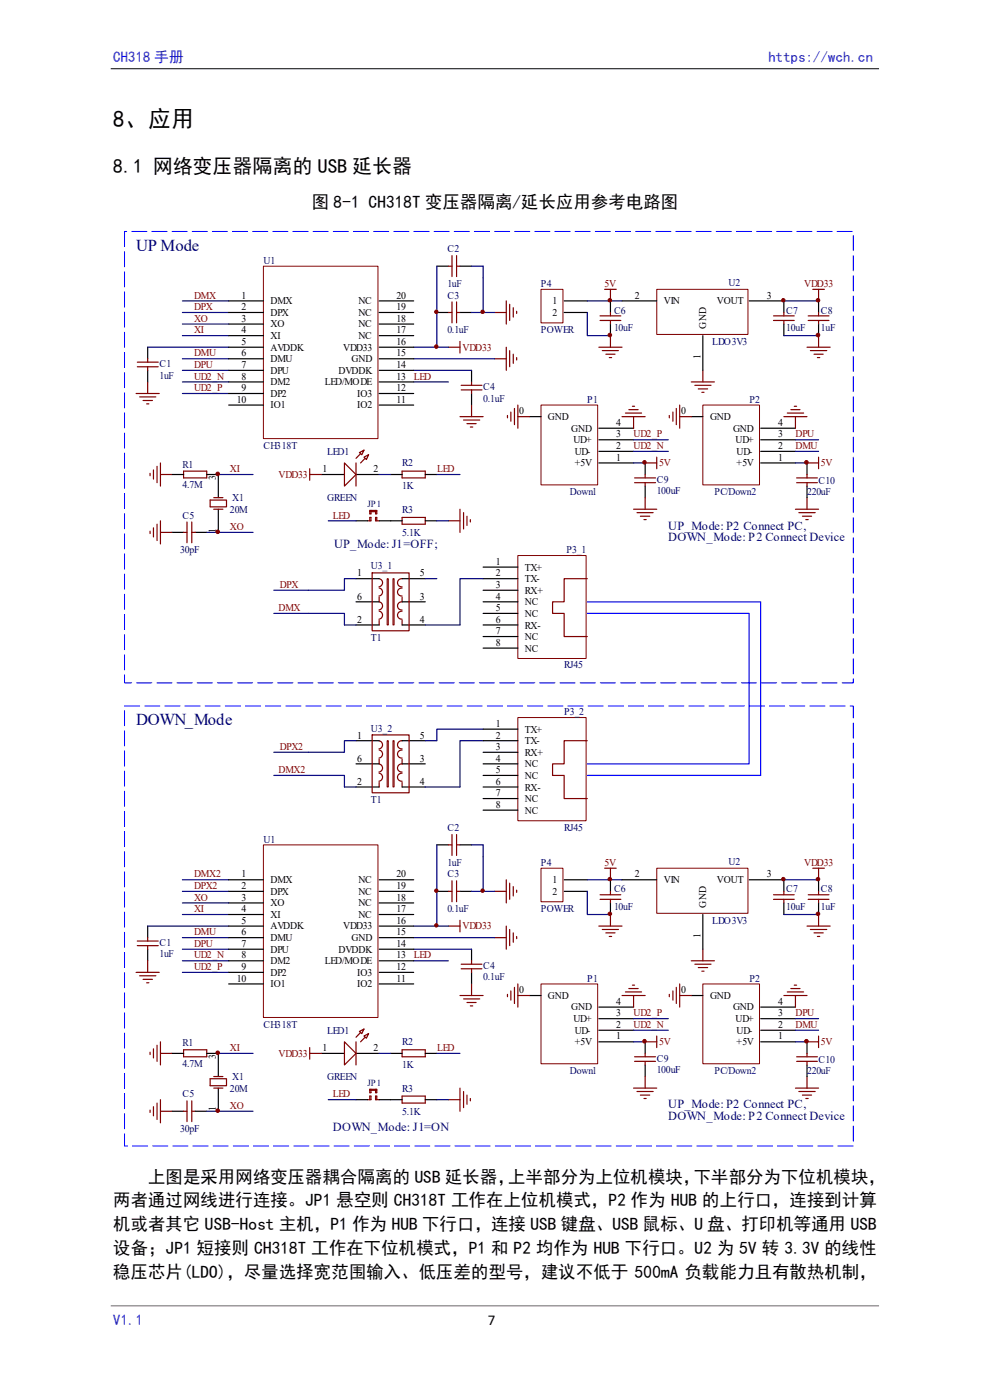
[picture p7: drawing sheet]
<svg xmlns="http://www.w3.org/2000/svg" width="210mm" height="297mm" viewBox="0 0 210 297" stroke-linecap="round" stroke-linejoin="round" font-family="sans-serif">
<path d="M23.5 14.5h163v.2h-163zM23.5 277h163v.1h-163z" fill="#000"/>
<path d="M24 46.7h161.7v198.6h-161.7z" fill-rule="evenodd" fill="#fff"/>
<g fill="none" stroke="#800000" stroke-width=".25">
<path d="M29.1 76.8h4.5M29.1 77.8h4.5M31.3 76.1v.7M31.3 77.8v.8M104.9 76.1h2.5M107.4 73.7v4.9M108.1 74.4v3.4M108.9 75.1v2M109.6 75.9v.5M28.9 83.5h4.9M29.6 84.2h3.5M30.4 85h1.9"/>
<path d="M31.1 85.7h.5M31.3 81v2.5"/>
</g>
<path d="M31.3 73.7v2.4M31.3 78.6v2.4" fill="none" stroke="#000" stroke-width=".25"/>
<path d="M109.9 117.9h14.4v21.8h-14.4z" fill-rule="evenodd" fill="#fff" stroke="#800000" stroke-width=".21"/>
<path d="M124.6 122.8h-4.9v4.9h-2.5v2.4h2.5v4.9h4.9" fill="none" stroke="#800000" stroke-width=".25"/>
<path d="M102.5 120.3h7.4M102.5 122.8h7.4M102.5 125.2h7.4M102.5 127.7h7.4M102.5 130.1h7.4M102.5 132.6h7.4M102.5 135h7.4M102.5 137.5h7.4" fill="none" stroke="#000" stroke-width=".25"/>
<g fill="#fff" stroke="#800000" stroke-width=".21">
<path d="M83.4 157.1h.2v9.9h-.2z" fill-rule="evenodd"/>
<path d="M82.1 157.1h.3v9.9h-.3z" fill-rule="evenodd"/>
</g>
<path d="M79 155.9h7.8v12.3h-7.8zM80.4 157.2a.85 .85 0 0 1 .8 .8 .85 .85 0 0 1-.8 .9M80.4 159.1a.85 .85 0 0 1 .8 .9 .85 .85 0 0 1-.8 .8M85.3 157.2a.85 .85 0 0 0-1 .8 .85 .85 0 0 0 1 .9M85.3 159.1a.85 .85 0 0 0-1 .9 .85 .85 0 0 0 1 .8M80.4 161.1v1a.85 .85 0 0 1 .8 .9 .85 .85 0 0 1-.8 .8M80.4 164a.85 .85 0 0 1 .8 .9 .85 .85 0 0 1-.8 .8M80.4 166v1M85.3 161.1v1a.85 .85 0 0 0-1 .8 .85 .85 0 0 0 1 .9M85.3 164a.85 .85 0 0 0-1 .9 .85 .85 0 0 0 1 .8M85.3 166v1" fill="none" stroke="#800000" stroke-width=".25"/>
<path d="M75.5 157.1h4.9M85.3 157.1h4.9M75.5 162.1h4.9M75.5 167h4.9M85.3 162.1h4.9M85.3 167h4.9" fill="none" stroke="#000" stroke-width=".25"/>
<path d="M149.1 85.9h12v17h-12z" fill-rule="evenodd" fill="#fff" stroke="#800000" stroke-width=".21"/>
<path d="M146.6 88.4h2.5M161.4 98.2h7.3M161.4 90.8h7.3M161.4 93.3h7.3M161.4 95.8h7.3" fill="none" stroke="#000" stroke-width=".25"/>
<g fill="none" stroke="#800000" stroke-width=".25">
<path d="M142 88.1v.5M142.7 87.4v2M143.5 86.7v3.4M144.2 88.4h2.4M144.2 85.9v4.9M166.3 88.4h4.9M167 87.6h3.5M167.8 86.9h1.9M168.5 86.2h.5M168.7 88.4v2.4M168.7 108h5M169.5 108.8h3.4"/>
<path d="M170.2 109.5h2M170.9 110.2h.5M171.2 105.6v2.4"/>
</g>
<path d="M114.8 85.9h12v17h-12z" fill-rule="evenodd" fill="#fff" stroke="#800000" stroke-width=".21"/>
<g fill="none" stroke="#000" stroke-width=".25">
<path d="M129.5 63.8v2.5M129.5 68.7v2.5M166.3 63.8v2.5M166.3 68.7v2.5M173.7 63.8v2.5M173.7 68.7v2.5M112.3 88.4h2.5M127 98.2h7.4M127 90.8h7.4M127 93.3h7.4M127 95.8h7.4M136.9 98.2v2.5"/>
<path d="M171.2 98.2v2.5M36.5 112.9h2.4M36.5 100.7h2.4M41.4 112.9h2.5M43.9 100.7h2.4v4.9M46.3 108v4.9M68.2 100.7h4.9M75.5 100.7h4.9M75.5 110.5h2.5M80.4 110.5h4.9M90.2 110.5h2.5M136.9 103.1v2.5"/>
<path d="M171.2 103.1v2.5"/>
</g>
<g fill="none" stroke="#800000" stroke-width=".25">
<path d="M127 73.7h5M127.3 67h4.4M127.3 68h4.4M127.8 74.4h3.4M128.3 61.4h2.4M128.5 75.1h2M129.2 75.9h.6M129.5 61.4v2.4M129.5 66.3v.7M129.5 68v.7M129.5 71.2v2.5M149.1 78.6v2.4"/>
<path d="M164.1 67h4.4M164.1 68h4.4M166.3 66.3v.7M166.3 68v.7M171.2 73.7h4.9M171.4 67h4.5M171.4 68h4.5M171.9 74.4h3.5M172.4 61.4h2.5M172.7 75.1h1.9M173.4 75.9h.5M173.7 61.4v2.4"/>
<path d="M173.7 66.3v.7M173.7 68v.7M173.7 71.2v2.5M32.6 99.7v1.9M33.3 98.9v3.5M34 98.2v4.9M38.9 99.9h5v1.5h-5zM107.7 88.1v.5M108.4 87.4v2M109.1 86.7v3.4M109.9 88.4h2.4M109.9 85.9v4.9"/>
<path d="M132 88.4h4.9M132.7 87.6h3.4M133.4 86.9h2M134.2 86.2h.4M134.4 88.4v2.4M136.9 98.2h2.4M139.3 97v2.4M146.6 81h5M147.4 81.7h3.4M148.1 82.5h2M148.9 83.2h.5M31.8 100.4v.5"/>
<path d="M31.8 112.7v.5M32.6 112v1.9M33.3 111.2v3.5M34 112.9h2.5M34 110.5v4.9M34 100.7h2.5M38.9 112.9h.8M39.7 110.7v4.4M40.7 112.9h.7M40.7 110.7v4.4M44.6 106.1h3.4v1.4h-3.4zM45.3 108h2"/>
<path d="M45.3 105.6h2M78 110.5h.7v-.7h-.3v.7M78.4 108.5h1.5M78.7 108.3v.7h-.3v-.7h1.5v.7h-.2v-.7M79.9 110.5v-.7h-.2v.7h.7M85.3 109.8h4.9v1.4h-4.9zM95.1 110.5h2.5M97.6 108v4.9M98.3 108.8v3.4M99.1 109.5v2M99.8 110.2v.5M134.4 108h4.9"/>
<path d="M134.6 102.4h4.5M134.6 101.4h4.5M135.1 108.8h3.5M135.8 109.5h2M136.6 110.2h.5M136.9 100.7v.7M136.9 102.4v.7M136.9 105.6v2.4M169 102.4h4.4M169 101.4h4.4M171.2 100.7v.7M171.2 102.4v.7"/>
</g>
<path d="M73.1 98.2l2.4 2.5-2.4 2.4z" fill="#fff" stroke="#800000" stroke-width=".25"/>
<path d="M77.2 95.5l-1.7 1.7M78.2 96.5l-1.7 1.7" fill="none" stroke="#800000" stroke-width=".25"/>
<g fill="#fff" stroke="#800000" stroke-width=".25">
<path d="M77.2 97l1-.5-.5 1z"/>
<path d="M76.2 96l1-.5-.4 1z"/>
</g>
<g fill="none" stroke="#800000" stroke-width=".25">
<path d="M95.1 56.5h.8M95.9 54.2v4.5M96.9 54.2v4.5M96.9 56.5h.7M95.1 66.3h.8M95.1 73.7h2.5M95.9 64.1v4.4M96.9 66.3h.7M96.9 64.1v4.4M97.6 72.4v2.5M104.9 66.3h2.5M107.4 63.8v4.9"/>
<path d="M108.1 64.6v3.4M108.9 65.3v2M109.6 66v.5M65.7 99.4v2.5M75.5 98.2v4.9M85.3 99.9h4.9v1.5h-4.9zM97.6 88.4h4.9M97.8 81.7h4.4M97.8 82.7h4.4M98.3 89.1h3.5M99.1 89.9h1.9M99.8 90.6h.5"/>
<path d="M100 81v.7M100 82.7v.8M100 85.9v2.5M65.7 100.7h2.5"/>
</g>
<path d="M92.7 56.5h2.4M97.6 56.5h2.4M92.7 66.3h2.4M97.6 66.3h2.4M100 78.6v2.4M100 83.5v2.4M82.9 100.7h2.4M90.2 100.7h2.5" fill="none" stroke="#000" stroke-width=".25"/>
<g fill="none" stroke="#000080" stroke-width=".25">
<path d="M92.7 56.5v17.2M100 56.5h2.5v9.8M31.3 73.7h17.2M38.7 66.3h9.8M38.7 78.6h9.8M38.7 76.1h9.8M38.7 71.2h9.8M38.7 68.7h9.8M38.7 63.8h9.8M87.8 73.7h7.3M87.8 78.6h12.2M87.8 76.1h17.1"/>
<path d="M100 66.3h4.9M129.5 63.8h2.5M166.3 71.2h7.4M166.3 63.8h7.4M38.7 83.5h9.8M38.7 81h9.8M87.8 81h7.3M134.4 95.8h7.4M134.4 93.3h7.4M168.7 95.8h5M168.7 93.3h5M43.9 112.9h9.8"/>
<path d="M46.3 100.7h7.4M69.6 110.5h5.9M80.4 100.7h2.5M92.7 100.7h4.9M92.7 110.5h2.4M75.5 157.1h-2.4v2.5h-15M102.5 157.1h-4.9v9.9h-7.4M102.5 154.7h-9.8v2.4h-2.5M58.1 164.5h15v2.5h2.4"/>
</g>
<path d="M139.3 61.4h19.4v9.6h-19.4z" fill-rule="evenodd" fill="#fff" stroke="#800000" stroke-width=".21"/>
<path d="M132 63.8h7.3M149.1 71.2v7.4M158.9 63.8h7.4" fill="none" stroke="#000" stroke-width=".25"/>
<path d="M171.2 98.2h2.5M173.7 97v2.4" fill="none" stroke="#800000" stroke-width=".25"/>
<path d="M134.4 98.2h2.5M168.7 98.2h2.5" fill="none" stroke="#000080" stroke-width=".25"/>
<path d="M114.8 61.4h4.6v7.1h-4.6z" fill-rule="evenodd" fill="#fff" stroke="#800000" stroke-width=".21"/>
<path d="M119.7 63.8h4.9M119.7 66.3h4.9" fill="none" stroke="#000" stroke-width=".25"/>
<path d="M124.6 66.3v4.9h4.9M124.6 63.8h4.9" fill="none" stroke="#000080" stroke-width=".25"/>
<path d="M55.9 56.5h24.3v36.5h-24.3z" fill-rule="evenodd" fill="#fff" stroke="#800000" stroke-width=".21"/>
<g fill="none" stroke="#000" stroke-width=".25">
<path d="M48.5 63.8h7.4M48.5 66.3h7.4M48.5 68.7h7.4M48.5 71.2h7.4M48.5 73.7h7.4M48.5 76.1h7.4M48.5 78.6h7.4M80.4 63.8h7.4M80.4 66.3h7.4M80.4 68.7h7.4M80.4 71.2h7.4M80.4 73.7h7.4"/>
<path d="M80.4 76.1h7.4M80.4 78.6h7.4M48.5 81h7.4M48.5 83.5h7.4M48.5 85.9h7.4M80.4 81h7.4M80.4 83.5h7.4M80.4 85.9h7.4M31.3 196.5v2.4M31.3 201.4v2.4"/>
</g>
<g fill="none" stroke="#800000" stroke-width=".25">
<path d="M29.1 199.6h4.5M31.3 198.9v.7M104.9 198.9h2.5M107.4 196.5v4.9M108.1 197.2v3.4M108.9 197.9v2M109.6 198.7v.4M28.9 206.3h4.9M29.1 200.6h4.5M29.6 207h3.5M30.4 207.8h1.9M31.1 208.5h.5"/>
<path d="M31.3 200.6v.8M31.3 203.8v2.5"/>
</g>
<path d="M149.1 208.7h12v17h-12z" fill-rule="evenodd" fill="#fff" stroke="#800000" stroke-width=".21"/>
<path d="M146.6 211.2h2.5M161.4 213.7h7.3M161.4 216.1h7.3M161.4 218.6h7.3M161.4 221h7.3" fill="none" stroke="#000" stroke-width=".25"/>
<g fill="none" stroke="#800000" stroke-width=".25">
<path d="M142 210.9v.6M142.7 210.2v2M143.5 209.5v3.4M144.2 211.2h2.4M144.2 208.7v5M166.3 211.2h4.9M167 210.4h3.5M167.8 209.7h1.9M168.5 209h.5M168.7 211.2v2.5M168.7 230.8h5M169.5 231.6h3.4"/>
<path d="M170.2 232.3h2M170.9 233h.5M171.2 228.4v2.4"/>
</g>
<path d="M114.8 208.7h12v17h-12z" fill-rule="evenodd" fill="#fff" stroke="#800000" stroke-width=".21"/>
<g fill="none" stroke="#000" stroke-width=".25">
<path d="M129.5 186.6v2.5M129.5 191.6v2.4M166.3 186.6v2.5M166.3 191.6v2.4M173.7 186.6v2.5M173.7 191.6v2.4M112.3 211.2h2.5M127 213.7h7.4M127 216.1h7.4M127 218.6h7.4M36.5 235.8h2.4M36.5 223.5h2.4"/>
<path d="M41.4 235.8h2.5M43.9 223.5h2.4v4.9M46.3 230.8v5M68.2 223.5h4.9M75.5 223.5h4.9M75.5 233.3h2.5M80.4 233.3h4.9M90.2 233.3h2.5M127 221h7.4M136.9 221v2.5M136.9 225.9v2.5M171.2 221v2.5"/>
<path d="M171.2 225.9v2.5"/>
</g>
<g fill="none" stroke="#800000" stroke-width=".25">
<path d="M127 196.5h5M127.3 189.8h4.4M127.3 190.8h4.4M127.8 197.2h3.4M128.3 184.2h2.4M128.5 197.9h2M129.2 198.7h.6M129.5 184.2v2.4M129.5 189.1v.7M129.5 190.8v.8M129.5 194v2.5M164.1 189.8h4.4"/>
<path d="M164.1 190.8h4.4M166.3 189.1v.7M166.3 190.8v.8M171.2 196.5h4.9M171.4 189.8h4.5M171.4 190.8h4.5M171.9 197.2h3.5M172.4 184.2h2.5M172.7 197.9h1.9M173.4 198.7h.5M173.7 184.2v2.4M173.7 189.1v.7"/>
<path d="M173.7 190.8v.8M173.7 194v2.5M107.7 210.9v.6M108.4 210.2v2M109.1 209.5v3.4M109.9 211.2h2.4M109.9 208.7v5M132 211.2h4.9M132.7 210.4h3.4M133.4 209.7h2M134.2 209h.4M134.4 211.2v2.5"/>
<path d="M139.3 219.8v2.4M146.6 203.8h5M147.4 204.6h3.4M148.1 205.3h2M148.9 206h.5M149.1 201.4v2.4M31.8 223.2v.5M31.8 235.5v.5M32.6 222.5v2M32.6 234.8v1.9M33.3 221.7v3.5M33.3 234v3.5"/>
<path d="M34 235.8h2.5M34 221v4.9M34 233.3v4.9M34 223.5h2.5M38.9 222.7h5v1.5h-5zM38.9 235.8h.8M39.7 233.6v4.4M40.7 235.8h.7M40.7 233.6v4.4M44.6 228.9h3.4v1.4h-3.4zM45.3 230.8h2M45.3 228.4h2"/>
<path d="M78 233.3h.7v-.8h-.3v.8M78.4 231.3h1.5M78.7 231.1v.7h-.3v-.7h1.5v.7h-.2v-.7M79.9 233.3v-.8h-.2v.8h.7M85.3 232.5h4.9v1.5h-4.9zM95.1 233.3h2.5M97.6 230.8v5M98.3 231.6v3.4M99.1 232.3v2M99.8 233v.6M134.4 230.8h4.9M134.6 225.2h4.5"/>
<path d="M134.6 224.2h4.5M135.1 231.6h3.5M135.8 232.3h2M136.6 233h.5M136.9 223.5v.7M136.9 225.2v.7M136.9 228.4v2.4M136.9 221h2.4M169 225.2h4.4M169 224.2h4.4M171.2 223.5v.7M171.2 225.2v.7"/>
</g>
<path d="M73.1 221l2.4 2.5-2.4 2.4z" fill="#fff" stroke="#800000" stroke-width=".25"/>
<path d="M77.2 218.3l-1.7 1.7M78.2 219.3l-1.7 1.7" fill="none" stroke="#800000" stroke-width=".25"/>
<g fill="#fff" stroke="#800000" stroke-width=".25">
<path d="M77.2 219.8l1-.5-.5 1z"/>
<path d="M76.2 218.8l1-.5-.4 1z"/>
</g>
<g fill="none" stroke="#800000" stroke-width=".25">
<path d="M95.1 179.2h.8M95.9 177v4.5M96.9 177v4.5M96.9 179.2h.7M95.1 189.1h.8M95.1 196.5h2.5M95.9 186.9v4.4M96.9 189.1h.7M96.9 186.9v4.4M97.6 195.2v2.5M104.9 189.1h2.5M107.4 186.6v5"/>
<path d="M108.1 187.4v3.4M108.9 188.1v2M109.6 188.8v.5M97.6 211.2h4.9M97.8 204.6h4.4M97.8 205.5h4.4M98.3 211.9h3.5M99.1 212.7h1.9M99.8 213.4h.5M100 203.8v.8M100 205.5v.8M100 208.7v2.5"/>
<path d="M65.7 222.2v2.5M65.7 223.5h2.5M75.5 221v4.9M85.3 222.7h4.9v1.5h-4.9z"/>
</g>
<path d="M92.7 179.2h2.4M97.6 179.2h2.4M92.7 189.1h2.4M97.6 189.1h2.4M100 201.4v2.4M100 206.3v2.4M82.9 223.5h2.4M90.2 223.5h2.5" fill="none" stroke="#000" stroke-width=".25"/>
<g fill="none" stroke="#000080" stroke-width=".25">
<path d="M92.7 179.2v17.3M100 179.2h2.5v9.9M31.3 196.5h17.2M38.7 189.1h9.8M38.7 198.9h9.8M38.7 194h9.8M38.7 191.6h9.8M38.7 186.6h9.8M87.8 196.5h7.3M87.8 198.9h17.1M100 189.1h4.9M129.5 186.6h2.5"/>
<path d="M166.3 194h7.4M166.3 186.6h7.4M38.7 206.3h9.8M38.7 203.8h9.8M38.7 201.4h9.8M87.8 203.8h7.3M87.8 201.4h12.2M134.4 218.6h7.4M134.4 216.1h7.4M168.7 218.6h5M168.7 216.1h5M43.9 235.8h9.8"/>
<path d="M46.3 223.5h7.4M69.6 233.3h5.9M80.4 223.5h2.5M92.7 223.5h4.9M92.7 233.3h2.4"/>
</g>
<path d="M139.3 184.2h19.4v9.6h-19.4z" fill-rule="evenodd" fill="#fff" stroke="#800000" stroke-width=".21"/>
<path d="M132 186.6h7.3M149.1 194v7.4M158.9 186.6h7.4" fill="none" stroke="#000" stroke-width=".25"/>
<path d="M173.7 219.8v2.4M171.2 221h2.5" fill="none" stroke="#800000" stroke-width=".25"/>
<path d="M134.4 221h2.5M168.7 221h2.5" fill="none" stroke="#000080" stroke-width=".25"/>
<path d="M114.8 184.2h4.6v7.1h-4.6z" fill-rule="evenodd" fill="#fff" stroke="#800000" stroke-width=".21"/>
<path d="M119.7 186.6h4.9M119.7 189.1h4.9" fill="none" stroke="#000" stroke-width=".25"/>
<path d="M124.6 189.1v4.9h4.9M124.6 186.6h4.9" fill="none" stroke="#000080" stroke-width=".25"/>
<path d="M55.9 179.2h24.3v36.7h-24.3z" fill-rule="evenodd" fill="#fff" stroke="#800000" stroke-width=".21"/>
<g fill="none" stroke="#000" stroke-width=".25">
<path d="M48.5 186.6h7.4M48.5 189.1h7.4M48.5 191.6h7.4M48.5 194h7.4M48.5 196.5h7.4M48.5 198.9h7.4M80.4 186.6h7.4M80.4 189.1h7.4M80.4 191.6h7.4M80.4 194h7.4M80.4 196.5h7.4M80.4 198.9h7.4"/>
<path d="M48.5 201.4h7.4M48.5 203.8h7.4M48.5 206.3h7.4M48.5 208.7h7.4M80.4 201.4h7.4M80.4 203.8h7.4M80.4 206.3h7.4M80.4 208.7h7.4"/>
</g>
<path d="M109.9 152.2h14.4v21.9h-14.4z" fill-rule="evenodd" fill="#fff" stroke="#800000" stroke-width=".21"/>
<path d="M124.6 157.1h-4.9v5h-2.5v2.4h2.5v4.9h4.9" fill="none" stroke="#800000" stroke-width=".25"/>
<path d="M102.5 154.7h7.4M102.5 157.1h7.4M102.5 159.6h7.4M102.5 162.1h7.4M102.5 164.5h7.4M102.5 167h7.4M102.5 169.4h7.4M102.5 171.9h7.4" fill="none" stroke="#000" stroke-width=".25"/>
<path d="M26.4 49.1v95.8h154.6v-95.8h-154.6M26.4 149.8h154.6v93.3h-154.6v-93.3" fill="none" stroke="#00f" stroke-width=".21" stroke-dasharray="3.2 1.1"/>
<path d="M124.6 127.7h36.8v36.8h-36.8M124.6 130.1h34.3v32h-34.3" fill="none" stroke="#00f" stroke-width=".25"/>
<g fill="#800000" stroke="#800000" stroke-width=".21">
<circle cx="136.7" cy="98.1" r=".37"/>
<circle cx="129.4" cy="71.1" r=".38"/>
<circle cx="129.4" cy="63.7" r=".37"/>
<circle cx="166.2" cy="63.7" r=".37"/>
<circle cx="173.5" cy="71.1" r=".38"/>
<circle cx="173.5" cy="63.7" r=".37"/>
<circle cx="171.1" cy="98.1" r=".38"/>
<circle cx="46.2" cy="112.8" r=".38"/>
<circle cx="46.2" cy="100.5" r=".38"/>
<circle cx="92.6" cy="66.2" r=".36"/>
<circle cx="92.6" cy="73.5" r=".37"/>
<circle cx="102.4" cy="66.2" r=".37"/>
<circle cx="136.7" cy="220.9" r=".37"/>
<circle cx="129.4" cy="193.9" r=".37"/>
<circle cx="129.4" cy="186.5" r=".37"/>
<circle cx="166.2" cy="186.5" r=".37"/>
<circle cx="173.5" cy="193.9" r=".37"/>
<circle cx="173.5" cy="186.5" r=".37"/>
<circle cx="171.1" cy="220.9" r=".38"/>
<circle cx="46.2" cy="235.6" r=".38"/>
<circle cx="46.2" cy="223.4" r=".38"/>
<circle cx="92.6" cy="189" r=".36"/>
<circle cx="92.6" cy="196.3" r=".36"/>
<circle cx="102.4" cy="189" r=".37"/>
</g>
<g fill="#fff" stroke="#800000" stroke-width=".21">
<path d="M83.4 122.8h.2v9.8h-.2z" fill-rule="evenodd"/>
<path d="M82.1 122.8h.3v9.8h-.3z" fill-rule="evenodd"/>
</g>
<path d="M79 121.5h7.8v12.3h-7.8zM80.4 122.8a.88 .88 0 0 1 .8 .9 .88 .88 0 0 1-.8 .8M80.4 124.8a.85 .85 0 0 1 .8 .8 .85 .85 0 0 1-.8 .8M80.4 126.7v1a.88 .88 0 0 1 .8 .9 .88 .88 0 0 1-.8 .8M80.4 129.7a.85 .85 0 0 1 .8 .8 .85 .85 0 0 1-.8 .9M80.4 131.6v1M85.3 122.8a.87 .87 0 0 0-1 .8 .87 .87 0 0 0 1 .9M85.3 124.8a.85 .85 0 0 0-1 .8 .85 .85 0 0 0 1 .8M85.3 126.7v1a.87 .87 0 0 0-1 .8 .87 .87 0 0 0 1 .9M85.3 129.7a.85 .85 0 0 0-1 .8 .85 .85 0 0 0 1 .9M85.3 131.6v1" fill="none" stroke="#800000" stroke-width=".25"/>
<path d="M75.5 122.8h4.9M75.5 127.7h4.9M75.5 132.6h4.9M85.3 122.8h4.9M85.3 127.7h4.9M85.3 132.6h4.9" fill="none" stroke="#000" stroke-width=".25"/>
<path d="M58.1 130.1h15v2.5h2.4M75.5 122.8h-2.4v2.4h-15M90.2 122.8h2.5M102.5 122.8h-4.9v9.8h-7.4" fill="none" stroke="#000080" stroke-width=".25"/>
<text font-size="4.9" x="24" y="26.8">8、应用</text>
<text font-size="4.2" x="24" y="36.7">8.1 网络变压器隔离的 USB 延长器</text>
<g font-size="3.7">
<text x="66.1" y="44.1">图 8-1 CH318T 变压器隔离/延长应用参考电路图</text>
<text x="31.4" y="250.9">上图是采用网络变压器耦合隔离的 USB 延长器，上半部分为上位机模块，下半部分为下位机模块，</text>
<text x="24" y="255.9">两者通过网线进行连接。JP1 悬空则 CH318T 工作在上位机模式，P2 作为 HUB 的上行口，连接到计算</text>
<text x="24" y="261">机或者其它 USB-Host 主机，P1 作为 HUB 下行口，连接 USB 键盘、USB 鼠标、U 盘、打印机等通用 USB</text>
<text x="24" y="266">设备；JP1 短接则 CH318T 工作在下位机模式，P1 和 P2 均作为 HUB 下行口。U2 为 5V 转 3.3V 的线性</text>
<text x="24" y="271.1">稳压芯片(LDO)，尽量选择宽范围输入、低压差的型号，建议不低于 500mA 负载能力且有散热机制，</text>
</g>
<g font-size="3.5" fill="#000080">
<text x="28.9" y="53.2">UP Mode</text>
<text x="28.9" y="153.9">DOWN_Mode</text>
</g>
<g font-size="3.2" fill="#03c">
<text x="24" y="13.2">CH318 手册</text>
<text x="163" y="13.2">https://wch.cn</text>
<text x="24" y="281.1">V1.1</text>
</g>
<text font-size="3.2" x="103.5" y="281.1">7</text>
<g font-size="2.6" fill="#000080">
<text x="141.8" y="112.4">UP_Mode: P2 Connect PC,</text>
<text x="70.9" y="116.2">UP_Mode: J1=OFF;</text>
<text x="141.8" y="114.8">DOWN_Mode: P2 Connect Device</text>
<text x="141.8" y="235.1">UP_Mode: P2 Connect PC,</text>
<text x="141.8" y="237.6">DOWN_Mode: P2 Connect Device</text>
<text x="70.6" y="240">DOWN_Mode: J1=ON</text>
</g>
<g font-size="2.2" fill="#000080">
<text x="94.9" y="53.5">C2</text>
<text x="55.9" y="56">U1</text>
<text x="94.9" y="63.3">C3</text>
<text x="94.9" y="60.9">1uF</text>
<text x="114.8" y="60.9">P4</text>
<text x="154.5" y="60.6">U2</text>
<text x="94.9" y="70.7">0.1uF</text>
<text x="114.8" y="70.7">POWER</text>
<text x="130.3" y="66.5">C6</text>
<text x="130.3" y="70.2">10uF</text>
<text x="166.8" y="66.5">C7</text>
<text x="166.8" y="70.2">10uF</text>
<text x="174.2" y="66.5">C8</text>
<text x="174.2" y="70.2">1uF</text>
<text x="33.8" y="77.8">C1</text>
<text x="151.1" y="73.2">LDO3V3</text>
<text x="33.8" y="80.3">1uF</text>
<text x="102.5" y="82.8">C4</text>
<text x="102.5" y="85.2">0.1uF</text>
<text x="124.6" y="85.4">P1</text>
<text x="159" y="85.4">P2</text>
<text x="55.9" y="95.2">CH318T</text>
<text x="38.7" y="99.2">R1</text>
<text x="69.4" y="96.5">LED1</text>
<text x="85.3" y="98.9">R2</text>
<text x="38.7" y="103.6">4.7M</text>
<text x="49.3" y="106.3">X1</text>
<text x="69.4" y="106.3">GREEN</text>
<text x="85.3" y="103.8">1K</text>
<text x="120.9" y="105.1">Down1</text>
<text x="139.3" y="102.4">C9</text>
<text x="139.3" y="104.9">100uF</text>
<text x="151.6" y="105.1">PC/Down2</text>
<text x="171.2" y="105.1">220uF</text>
<text x="173.7" y="102.6">C10</text>
<text x="38.7" y="110">C5</text>
<text x="48.8" y="108.8">20M</text>
<text x="85.3" y="108.8">R3</text>
<text x="85.3" y="113.7">5.1K</text>
<text x="38.2" y="117.4">30pF</text>
<text x="120.2" y="117.4">P3_1</text>
<text x="78.7" y="120.8">U3_1</text>
<text x="78.7" y="136">T1</text>
<text x="119.7" y="141.7">RJ45</text>
<text x="78.7" y="155.2">U3_2</text>
<text x="119.7" y="151.8">P3_2</text>
<text x="78.7" y="170.4">T1</text>
<text x="55.9" y="178.8">U1</text>
<text x="94.9" y="176.3">C2</text>
<text x="119.7" y="176.3">RJ45</text>
<text x="94.9" y="183.7">1uF</text>
<text x="114.8" y="183.7">P4</text>
<text x="154.5" y="183.4">U2</text>
<text x="94.9" y="186.1">C3</text>
<text x="130.3" y="189.3">C6</text>
<text x="166.8" y="189.3">C7</text>
<text x="174.2" y="189.3">C8</text>
<text x="94.9" y="193.5">0.1uF</text>
<text x="114.8" y="193.5">POWER</text>
<text x="130.3" y="193">10uF</text>
<text x="151.1" y="196">LDO3V3</text>
<text x="166.8" y="193">10uF</text>
<text x="174.2" y="193">1uF</text>
<text x="33.8" y="200.6">C1</text>
<text x="33.8" y="203.1">1uF</text>
<text x="102.5" y="205.5">C4</text>
<text x="102.5" y="208">0.1uF</text>
<text x="124.6" y="208.2">P1</text>
<text x="159" y="208.2">P2</text>
<text x="38.7" y="222">R1</text>
<text x="55.9" y="218.1">CH318T</text>
<text x="69.4" y="219.3">LED1</text>
<text x="85.3" y="221.7">R2</text>
<text x="38.7" y="226.4">4.7M</text>
<text x="85.3" y="226.7">1K</text>
<text x="120.9" y="227.9">Down1</text>
<text x="139.3" y="225.2">C9</text>
<text x="139.3" y="227.7">100uF</text>
<text x="151.6" y="227.9">PC/Down2</text>
<text x="171.2" y="227.9">220uF</text>
<text x="173.7" y="225.4">C10</text>
<text x="38.7" y="232.8">C5</text>
<text x="48.8" y="231.6">20M</text>
<text x="49.3" y="229.1">X1</text>
<text x="69.4" y="229.1">GREEN</text>
<text x="85.3" y="231.6">R3</text>
<text x="85.3" y="236.5">5.1K</text>
<text x="38.2" y="240.2">30pF</text>
</g>
<g font-size="2.2" fill="#800000">
<text x="41.2" y="65.8">DPX</text>
<text x="41.2" y="63.3">DMX</text>
<text x="128.3" y="60.9">5V</text>
<text x="170.6" y="60.9">VDD33</text>
<text x="41.2" y="70.7">XI</text>
<text x="41.2" y="68.2">XO</text>
<text x="41.2" y="75.6">DMU</text>
<text x="98.1" y="74.4">VDD33</text>
<text x="41.2" y="83">UD2_P</text>
<text x="41.2" y="80.5">UD2_N</text>
<text x="41.2" y="78.1">DPU</text>
<text x="87.8" y="80.5">LED</text>
<text x="134.4" y="92.8">UD2_P</text>
<text x="134.4" y="95.2">UD2_N</text>
<text x="168.8" y="92.8">DPU</text>
<text x="168.8" y="95.2">DMU</text>
<text x="48.8" y="100.2">XI</text>
<text x="59.1" y="101.4">VDD33</text>
<text x="92.7" y="100.2">LED</text>
<text x="139.8" y="98.9">5V</text>
<text x="174.2" y="98.9">5V</text>
<text x="48.8" y="112.5">XO</text>
<text x="70.6" y="110">LED</text>
<text x="59.4" y="124.8">DPX</text>
<text x="59.1" y="129.7">DMX</text>
<text x="59.4" y="159.1">DPX2</text>
<text x="59.1" y="164">DMX2</text>
<text x="128.3" y="183.7">5V</text>
<text x="170.6" y="183.7">VDD33</text>
<text x="41.2" y="191.1">XO</text>
<text x="41.2" y="188.6">DPX2</text>
<text x="41.2" y="186.1">DMX2</text>
<text x="41.2" y="193.5">XI</text>
<text x="98.1" y="197.2">VDD33</text>
<text x="41.2" y="203.3">UD2_N</text>
<text x="41.2" y="200.9">DPU</text>
<text x="41.2" y="198.4">DMU</text>
<text x="87.8" y="203.3">LED</text>
<text x="41.2" y="205.8">UD2_P</text>
<text x="134.4" y="215.6">UD2_P</text>
<text x="168.8" y="215.6">DPU</text>
<text x="134.4" y="218.1">UD2_N</text>
<text x="139.8" y="221.7">5V</text>
<text x="168.8" y="218.1">DMU</text>
<text x="174.2" y="221.7">5V</text>
<text x="48.8" y="223">XI</text>
<text x="59.1" y="224.2">VDD33</text>
<text x="92.7" y="223">LED</text>
<text x="70.6" y="232.8">LED</text>
<text x="48.8" y="235.2">XO</text>
</g>
<g font-size="2.2">
<text x="51.2" y="63.3">1</text>
<text x="51.2" y="65.8">2</text>
<text x="57.4" y="64.6">DMX</text>
<text x="76" y="64.6">NC</text>
<text x="84.1" y="65.8">19</text>
<text x="84.1" y="63.3">20</text>
<text x="117.2" y="64.6">1</text>
<text x="134.7" y="63.3">2</text>
<text x="140.8" y="64.6">VIN</text>
<text x="152.1" y="64.6">VOUT</text>
<text x="162.6" y="63.3">3</text>
<text x="51.2" y="68.2">3</text>
<text x="51.2" y="70.7">4</text>
<text x="57.4" y="67">DPX</text>
<text x="57.4" y="69.5">XO</text>
<text x="57.4" y="71.9">XI</text>
<text x="76" y="71.9">NC</text>
<text x="76" y="69.5">NC</text>
<text x="76" y="67">NC</text>
<text x="84.1" y="70.7">17</text>
<text x="84.1" y="68.2">18</text>
<text x="117.2" y="67">2</text>
<text x="149.8" y="69.7" transform="rotate(-90 149.8 69.7)">GND</text>
<text x="51.2" y="73.2">5</text>
<text x="51.2" y="75.6">6</text>
<text x="57.4" y="74.4">AVDDK</text>
<text x="57.4" y="76.8">DMU</text>
<text x="72.8" y="74.4">VDD33</text>
<text x="74.5" y="76.8">GND</text>
<text x="84.1" y="75.6">15</text>
<text x="84.1" y="73.2">16</text>
<text x="148.6" y="76.1" transform="rotate(-90 148.6 76.1)">1</text>
<text x="51.2" y="78.1">7</text>
<text x="51.2" y="80.5">8</text>
<text x="51.2" y="83">9</text>
<text x="57.4" y="79.3">DPU</text>
<text x="57.4" y="81.7">DM2</text>
<text x="68.9" y="81.7">LED/MODE</text>
<text x="71.8" y="79.3">DVDDK</text>
<text x="84.1" y="83">12</text>
<text x="84.1" y="80.5">13</text>
<text x="84.1" y="78.1">14</text>
<text x="50.2" y="85.4">10</text>
<text x="57.4" y="84.2">DP2</text>
<text x="57.4" y="86.7">IO1</text>
<text x="75.8" y="86.7">IO2</text>
<text x="75.8" y="84.2">IO3</text>
<text x="84.1" y="85.4">11</text>
<text x="110.1" y="87.9">0</text>
<text x="116.2" y="89.1">GND</text>
<text x="144.5" y="87.9">0</text>
<text x="150.6" y="89.1">GND</text>
<text x="121.2" y="91.6">GND</text>
<text x="121.7" y="94">UD+</text>
<text x="130.7" y="90.3">4</text>
<text x="130.7" y="92.8">3</text>
<text x="130.7" y="95.2">2</text>
<text x="155.5" y="91.6">GND</text>
<text x="156" y="94">UD+</text>
<text x="165.1" y="90.3">4</text>
<text x="165.1" y="92.8">3</text>
<text x="165.1" y="95.2">2</text>
<text x="45.8" y="101.9" transform="rotate(-90 45.8 101.9)">3</text>
<text x="68.4" y="100.2">1</text>
<text x="79.2" y="100.2">2</text>
<text x="121.9" y="98.9">+5V</text>
<text x="121.9" y="96.5">UD-</text>
<text x="130.7" y="97.7">1</text>
<text x="156.3" y="98.9">+5V</text>
<text x="156.3" y="96.5">UD-</text>
<text x="165.1" y="97.7">1</text>
<text x="45.8" y="113" transform="rotate(-90 45.8 113)">1</text>
<text x="105.2" y="119.8">1</text>
<text x="75.8" y="122.3">1</text>
<text x="89" y="122.3">5</text>
<text x="105.2" y="122.3">2</text>
<text x="105.2" y="124.8">3</text>
<text x="111.3" y="121.1">TX+</text>
<text x="111.3" y="123.5">TX-</text>
<text x="111.3" y="126">RX+</text>
<text x="75.8" y="127.2">6</text>
<text x="89" y="127.2">3</text>
<text x="105.2" y="127.2">4</text>
<text x="105.2" y="129.7">5</text>
<text x="111.3" y="128.4">NC</text>
<text x="111.3" y="130.9">NC</text>
<text x="75.8" y="132.1">2</text>
<text x="89" y="132.1">4</text>
<text x="105.2" y="132.1">6</text>
<text x="105.2" y="134.6">7</text>
<text x="105.2" y="137">8</text>
<text x="111.3" y="133.3">RX-</text>
<text x="111.3" y="135.8">NC</text>
<text x="111.3" y="138.3">NC</text>
<text x="105.2" y="154.2">1</text>
<text x="111.3" y="155.4">TX+</text>
<text x="75.8" y="156.7">1</text>
<text x="75.8" y="161.6">6</text>
<text x="89" y="156.7">5</text>
<text x="89" y="161.6">3</text>
<text x="105.2" y="156.7">2</text>
<text x="105.2" y="159.1">3</text>
<text x="105.2" y="161.6">4</text>
<text x="111.3" y="157.9">TX-</text>
<text x="111.3" y="160.4">RX+</text>
<text x="75.8" y="166.5">2</text>
<text x="89" y="166.5">4</text>
<text x="105.2" y="164">5</text>
<text x="105.2" y="166.5">6</text>
<text x="111.3" y="162.8">NC</text>
<text x="111.3" y="165.3">NC</text>
<text x="111.3" y="167.7">RX-</text>
<text x="105.2" y="169">7</text>
<text x="105.2" y="171.4">8</text>
<text x="111.3" y="170.2">NC</text>
<text x="111.3" y="172.6">NC</text>
<text x="51.2" y="186.1">1</text>
<text x="51.2" y="188.6">2</text>
<text x="51.2" y="191.1">3</text>
<text x="57.4" y="187.4">DMX</text>
<text x="57.4" y="189.8">DPX</text>
<text x="76" y="189.8">NC</text>
<text x="76" y="187.4">NC</text>
<text x="84.1" y="191.1">18</text>
<text x="84.1" y="188.6">19</text>
<text x="84.1" y="186.1">20</text>
<text x="117.2" y="187.4">1</text>
<text x="117.2" y="189.8">2</text>
<text x="134.7" y="186.1">2</text>
<text x="140.8" y="187.4">VIN</text>
<text x="152.1" y="187.4">VOUT</text>
<text x="162.6" y="186.1">3</text>
<text x="51.2" y="193.5">4</text>
<text x="51.2" y="196">5</text>
<text x="57.4" y="192.3">XO</text>
<text x="57.4" y="194.7">XI</text>
<text x="57.4" y="197.2">AVDDK</text>
<text x="72.8" y="197.2">VDD33</text>
<text x="76" y="194.7">NC</text>
<text x="76" y="192.3">NC</text>
<text x="84.1" y="196">16</text>
<text x="84.1" y="193.5">17</text>
<text x="149.8" y="192.5" transform="rotate(-90 149.8 192.5)">GND</text>
<text x="51.2" y="198.4">6</text>
<text x="51.2" y="200.9">7</text>
<text x="51.2" y="203.3">8</text>
<text x="57.4" y="199.6">DMU</text>
<text x="57.4" y="202.1">DPU</text>
<text x="71.8" y="202.1">DVDDK</text>
<text x="74.5" y="199.6">GND</text>
<text x="84.1" y="203.3">13</text>
<text x="84.1" y="200.9">14</text>
<text x="84.1" y="198.4">15</text>
<text x="148.6" y="198.9" transform="rotate(-90 148.6 198.9)">1</text>
<text x="50.2" y="208.2">10</text>
<text x="51.2" y="205.8">9</text>
<text x="57.4" y="204.6">DM2</text>
<text x="57.4" y="207">DP2</text>
<text x="57.4" y="209.5">IO1</text>
<text x="68.9" y="204.6">LED/MODE</text>
<text x="75.8" y="209.5">IO2</text>
<text x="75.8" y="207">IO3</text>
<text x="84.1" y="208.2">11</text>
<text x="84.1" y="205.8">12</text>
<text x="110.1" y="210.7">0</text>
<text x="116.2" y="211.9">GND</text>
<text x="121.2" y="214.4">GND</text>
<text x="130.7" y="213.1">4</text>
<text x="130.7" y="215.6">3</text>
<text x="144.5" y="210.7">0</text>
<text x="150.6" y="211.9">GND</text>
<text x="155.5" y="214.4">GND</text>
<text x="165.1" y="213.1">4</text>
<text x="165.1" y="215.6">3</text>
<text x="121.7" y="216.8">UD+</text>
<text x="121.9" y="221.7">+5V</text>
<text x="121.9" y="219.3">UD-</text>
<text x="130.7" y="220.5">1</text>
<text x="130.7" y="218.1">2</text>
<text x="156" y="216.8">UD+</text>
<text x="156.3" y="221.7">+5V</text>
<text x="156.3" y="219.3">UD-</text>
<text x="165.1" y="220.5">1</text>
<text x="165.1" y="218.1">2</text>
<text x="45.8" y="224.7" transform="rotate(-90 45.8 224.7)">3</text>
<text x="68.4" y="223">1</text>
<text x="79.2" y="223">2</text>
<text x="45.8" y="235.8" transform="rotate(-90 45.8 235.8)">1</text>
</g>
<g font-size="2" fill="#000080">
<text x="78" y="107.6">JP1</text>
<text x="78" y="230.4">JP1</text>
</g>
</svg>
